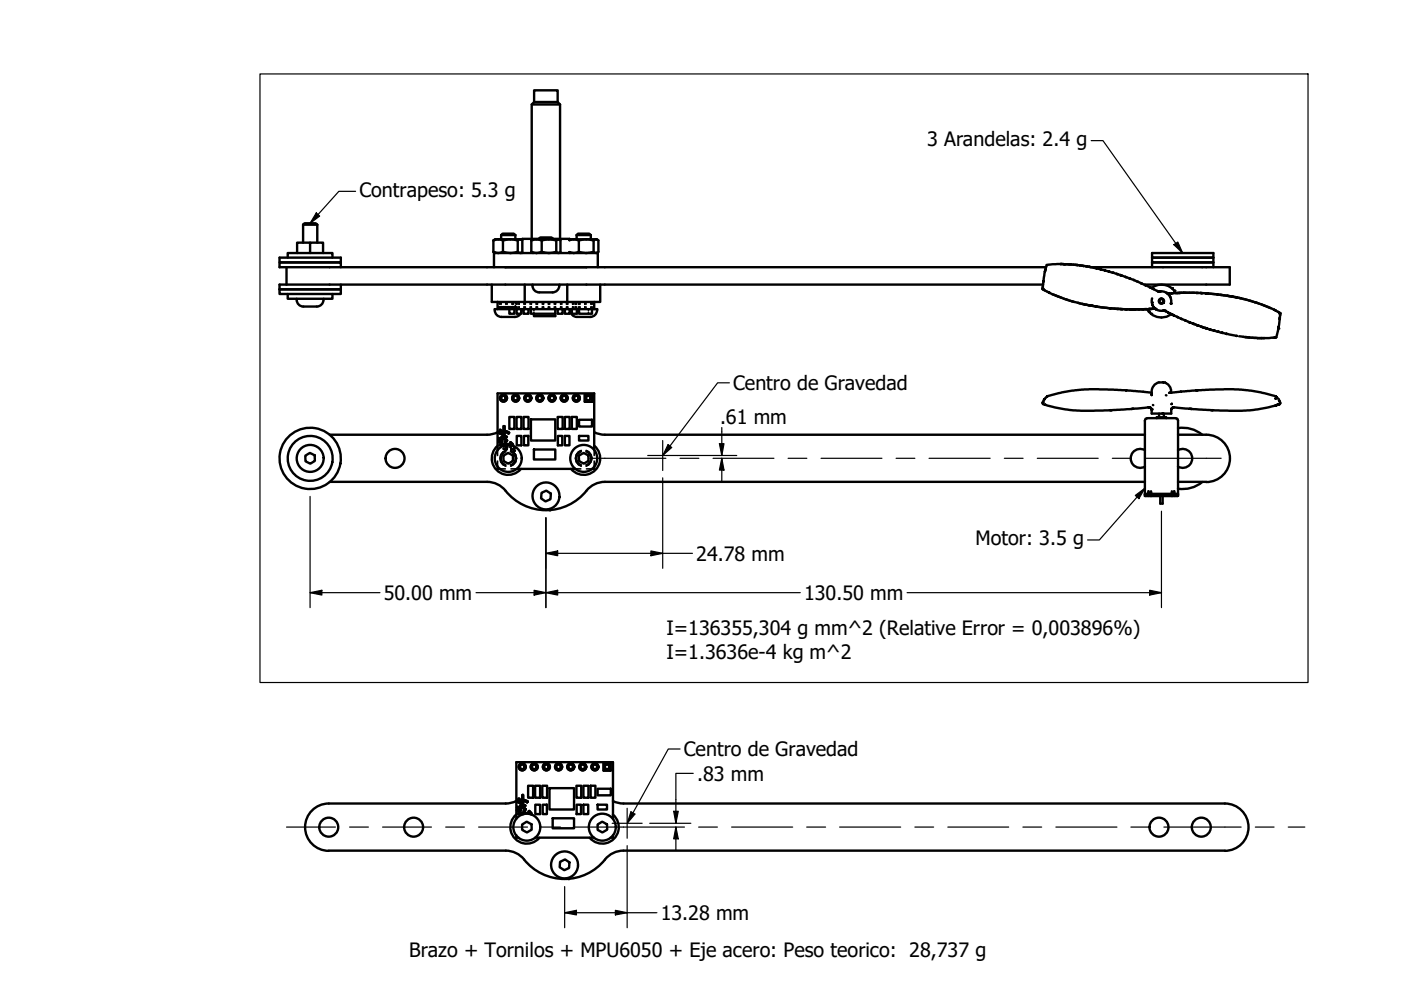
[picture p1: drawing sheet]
<svg xmlns="http://www.w3.org/2000/svg" width="297mm" height="210mm" viewBox="0 0 297 210" stroke-linecap="round" stroke-linejoin="round" font-family="sans-serif">
<!-- layer: Hidden (ANSI) -->
<g fill="#000">
<circle cx="105.8" cy="65" r=".17"/>
<circle cx="107" cy="94.4" r=".17"/>
</g>
<g fill="none" stroke="#000" stroke-width=".34">
<path d="M105.6 65v.2zM105.6 65.4v.1M105.6 65h.1M105.7 65h.3M105.8 65v.2zM105.8 65.4v.1M105.9 65l-.1 .2M105.9 65v.2M105.9 65.4v.1M106 65v.2M106 65.4v.1M106 64v.5"/>
<path d="M106 65v.5M106.1 65h.3v.2M106.2 65v.2M106.2 65.4v.1M106.3 64v.5M106.3 65v.5M106.4 65.4v.1M106.4 65v.2M106.5 65v.2M106.5 65.4v.1M106.6 65.4v.1M106.7 65v.2"/>
<path d="M106.7 65.4v.1M106.8 65v.2v-.2M106.8 65.4v.1M107 65v.2M107 65.4v.1M107.2 64v.5M107.2 65v.5M107.3 65h-.7v.2M107.3 65v.2M107.3 65.4v.1M107.4 65v.2M107.4 65.4v.1"/>
<path d="M107.5 64v.5M107.5 65v.5M107.5 65v.2M107.5 65.4v.1M107.6 65h.8h-.2v.2v-.2M107.7 65v.2M107.7 65.4v.1M107.8 65v.2M107.8 65.4v.1M107.9 65v.2M107.9 65.4v.1M108.1 65v.2l.1-.2"/>
<path d="M108.1 65.4v.1M108.2 65.4v.1M108.3 65v.2M108.3 65.4v.1M108.5 65v.2M108.5 65.4v.1M108.6 64v.5M108.8 65v.2M108.8 65.4v.1M108.8 64v.5M108.8 65v.5M108.9 65h-.3v.5"/>
<path d="M109 65.4v.1M109.1 65v.2M109.1 65.4v.1M109.1 65h-.1v.2M109.2 65h.1M109.3 64v.4M109.3 64.7v.5M109.3 65.4v.1M109.5 64v.5M109.5 65v.5M109.6 65.5v.4M109.6 66.2v.3"/>
<path d="M109.8 64v.5M109.8 65v.5M110.1 64v.5M110.1 65v.5M111.1 65.5v.4M111.1 66.2v.3M111.1 64v.5M111.1 65v.5M111.4 64v.5M111.4 65v.5M112 65.5v.4M112 66.2v.3"/>
<path d="M112.4 64v.5M112.4 65v.5M112.6 64v.5M112.6 65v.5M113.2 65.5v.4M113.2 66.2v.3M113.7 64v.5M113.7 65v.5M114 64v.5M114 65v.5M115 64v.5M115 65v.5"/>
<path d="M115.2 64v.5M115.2 65v.5M116.3 64v.5M116.3 65v.5M116.5 64v.5M116.5 65v.5M117.5 64v.5M117.5 65v.5M117.8 64v.5M117.8 65v.5M118.3 65.5v.4M118.3 66.2v.3"/>
<path d="M118.9 64v.5M118.9 65v.5M119.1 64v.5M119.1 65v.5M119.2 65.5v.4M119.2 66.2v.3M120.1 64v.5M120.1 65v.5M120.4 64v.5M120.4 65v.5M120.7 65.5v.4M120.7 66.2v.3"/>
<path d="M121.4 64v.5M121.4 65v.5M121.7 64v.5M121.7 65v.5M122 64v.5M122 65v.5M122.3 64v.5M122.3 65v.5M122.7 64v.5M122.7 65v.5M122.9 64v.5M122.9 65v.5"/>
<path d="M124 64v.5M124 65v.5M124.2 64v.5M124.2 65v.5M124.8 65.5v.4M124.8 66.2v.3M125.3 64v.5M125.3 65v.5M125.5 64v.5M125.5 65v.5M105.5 95.4v1.2M105.5 97.8v1.1"/>
<path d="M106 99.4h1.1M106.7 95.1l.2 .2zM106.8 95l.1 .1zM107 94.4l.1 .3M107.1 95.3h.3zM107.1 94.9l.1 .2h-.1M107.2 95.5a1.72 1.72 0 0 0-1.2 1.7 1.72 1.72 0 0 0 1.2 1.6M107.2 94.4h.4h-.4l.1 .2zM107.3 95.8a1.47 1.47 0 0 0-1 1.4 1.47 1.47 0 0 0 1 1.4M107.3 94.8l.1 .3zM107.4 94.6v.2zM107.6 95.1l-.1 .2z"/>
<path d="M107.6 94.7v.2zM108 94.4h.5l-.2 .1 .2-.1zM108.1 94.8l.1-.1zM108.2 95.8a1.45 1.45 0 0 1 1.1 1.4 1.45 1.45 0 0 1-1.1 1.4M108.2 94.9l.2-.1zM108.3 95.5a1.72 1.72 0 0 1 1.2 1.7 1.72 1.72 0 0 1-1.2 1.6M108.3 95.1h.2zM108.3 95.3h.2zM108.3 99.4h1.2M108.6 95.3l.3 .1M108.7 94.5l-.2 .1M108.9 95l-.3 .1"/>
<path d="M109 95.6h.1M109.1 95.1v.2M109.1 94.8l-.1 .1M109.1 95.4l.1 .2M109.2 94.9l-.1 .1M122 99.4h1.1M123.2 95.5a1.72 1.72 0 0 0-1.2 1.7 1.72 1.72 0 0 0 1.2 1.6M123.3 95.8a1.47 1.47 0 0 0-1 1.4 1.47 1.47 0 0 0 1 1.4M124.2 95.8a1.45 1.45 0 0 1 1.1 1.4 1.45 1.45 0 0 1-1.1 1.4M124.3 95.5a1.72 1.72 0 0 1 1.2 1.7 1.72 1.72 0 0 1-1.2 1.6M124.3 99.4h1.2M126 95.4v1.2"/>
<path d="M126 97.8v1.1"/>
</g>
<!-- layer: Visible (ANSI) -->
<g fill="none" stroke="#000" stroke-width=".51">
<path d="M113.2 19.1h5v2.5h-5zM112.7 22.2h6M59.3 54.6h13v1h-13zM60.7 56.7v3.6M61 54.6v-.9h9.5v.9M64.3 47.6l.3-.3h2.3l.4 .3M64.3 47.6h3M64.3 47.6v3.8M65.7 53.7v-2.3h2.8v2.3M65.7 51.4h-2.7v2.3M67.3 47.6v3.8M72.3 56.7v-1.1h-13v1.1h162.5"/>
<path d="M104.6 53.4a2.16 2.16 0 0 0 2 0 5 5 0 0 0 3.2 0l.5 .3 .4-.2M104.6 51a2.16 2.16 0 0 1 2 0M104.6 51l.4-.3h5.3l-.5 .3M104.6 53.4l.4 .3M104.6 51v2.4M104.7 56.7v-3h22v3M106.3 49.8l.3-.3h2.3l.4 .3M106.3 49.8h3M106.3 49.8v.9M106.6 51a5 5 0 0 1 3.2 0M106.6 51v2.4M109.3 49.8v.9"/>
<path d="M109.8 51v2.4M110.7 50.9l-.4-.2 .4 .2M110.7 53.5l-.2 .2M112.6 51a2.51 2.51 0 0 1 2.3 0M112.6 53.4l.4 .3M112.6 51v2.4M112.7 50.6v-28.4l.5-.6h5l.5 .6v28.4M114.3 50.7l.3-.4h2.3l.4 .4M114.9 51a4.8 4.8 0 0 1 3 0M114.9 51v2.4M117.9 51a.52 .52 0 0 1 .9 0v2.4a.52 .52 0 0 1-.9 0 4.8 4.8 0 0 1-3 0 2.51 2.51 0 0 1-2.3 0M117.9 51v2.4"/>
<path d="M118.6 50.8l-5.6-.1-.4 .3M118.6 53.6l-.1 .1M120.7 50.9a2.34 2.34 0 0 1 2 .1M120.7 53.7v-.2l.3 .2M122.3 49.8l.3-.3h2.3l.4 .3M122.3 49.8v.9M122.3 49.8h3M122.7 51a5 5 0 0 1 3.2 0M122.7 51v2.4M125.3 49.8v.9M125.9 51a.64 .64 0 0 1 1 0v2.4a.64 .64 0 0 1-1 0 5 5 0 0 1-3.2 0 2.34 2.34 0 0 1-2 0M125.9 51v2.4"/>
<path d="M126.7 50.8l-5.7-.1-.3 .2v-.3h-10v3.1M126.7 53.6l-.2 .1M221.2 59.7l-.1 1.6v-.5M221.6 57.5l-.4 2.5v-.4M221.9 56.2h.1M224.9 56h.1M225 56l-3.1 .2-.4 1.4 .2-.5M225.2 56h-.3h.7M225.3 56h.1M225.6 56h-.3l3.8 .3 4.3 .8M225.8 56l1.3 .1M226.2 56h.1"/>
<path d="M226.7 56.1h.5M227.7 56.1h-.2l1 .1M228 56.1l.3 .1M229 56.3l.8 .1M229.4 56.3l.4 .1M230.3 56.4l.2 .1-.2-.1M230.7 56.5l.4 .1-.4-.1 .2 .1M231.2 56.7h29.5v3.6h-18.1M232.5 56.9h.1M233.4 57.1h.1M233.4 57.1h-.2l1.1 .2M234.2 57.3h-.1l3.6 1 4.3 1.8"/>
<path d="M235.1 57.6h.1zM235.1 57.6l-.2-.1 .3 .1M235.7 57.8h.4zM236.9 58.1l-.4-.1 .6 .2M237.7 58.4l-.4-.1 .6 .1M237.8 58.4h.1M238.5 58.7l-.1-.1 .5 .2M238.6 58.7h.1M239.4 59l.1 .1zM239.4 59l-.1-.1 .4 .2M240.4 59.4h.1M240.3 59.3h-.1l.3 .1"/>
<path d="M241 59.7h.1M244.3 53.7h13v.9h-13zM244.3 54.6h13v1h-13zM244.3 56.7v-1.1h13v1.1M59.3 61.4v.9h13v-.9M59.3 61.4h13M61 62.3v1h9.5v-1M62.9 63.3a1.45 1.45 0 0 0 1.4 1.7M68.6 63.3a1.45 1.45 0 0 1-1.4 1.7h-2.9M72.3 60.3v1.1M104.3 60.3v3.7h1.2M105.5 64h20.5v1.5h-20.5z"/>
<path d="M105.5 65.5h-.6a1.45 1.45 0 0 0 1.4 1.7h2.9M108 65.5v1h1.1v-1M109.5 65.5v1h1v-1M110.3 66.6a1.42 1.42 0 0 1-1.1 .6M110.6 65.8l-.1 .4M110.6 65.5v.3M111 65.5v1h1.1v-1M111.3 60.3v3.7M112.6 65.5v1h5.1v.5h-4.5v-.5M112.9 60.6a1.42 1.42 0 0 0 1.4 1.4h2.9M112.9 60.3v.3M117.7 65.5v1"/>
<path d="M118.2 65.5v1h1.1v-1M118.6 60.6a1.42 1.42 0 0 1-1.4 1.4M118.6 60.3v.3M119.8 65.5v1h1v-1M120.3 60.3v3.7M120.9 65.5a1.45 1.45 0 0 0 1.4 1.7h2.9M121.2 65.5v1h1.1v-1M122.8 65.5v1h2.7v-1M126 65.5h.6v.3M126.6 65.8a1.42 1.42 0 0 1-1.4 1.4M127.3 60.3v3.7h-1.3M221.1 60.3h-161.8v1.1"/>
<path d="M221.2 61.4l.4 .2M221.3 61.2l-.2 .1 1.5 .8-.3-.1M222.5 62.1l1 .4M223.1 62.4l3.3 1.2 3.6 .9-.7-.1M223.6 62.5l.3 .2M224 62.7l.3 .2M224.4 62.9l.3 .1M224.9 63l.3 .2M225.5 63.3h.1M225.8 63.4l.2 .1M226.1 63.5l.3 .1M226.7 63.7l.2 .1"/>
<path d="M227.2 63.9h.1M227.4 63.9l.4 .1M228.5 64.2l.6 .2M230 64.5l.8 .2-.5-.1M230.8 64.7l4.7 .7h-.2M230.9 64.7l.8 .2-.2-.1M231 64.7l.5 .1-.4-.1M231.8 64.9l.8 .1h-.3M232.7 65l5.3 .5h-.8M235.5 65.4l1.6 .1h-.2M236.3 65.5h.9M237.4 65.5h5.8h-.5"/>
<path d="M237.6 65.5h.4M238.3 65.5l.7 .1h-.5M239.2 65.6h.7h-.3M240.9 65.6h.6M241.2 65.6l1.4-.1-.2 .1M242 60l1.9 .9M242.9 60.5h.1M243.2 65.5a3.5 3.5 0 0 0 5.2 1.1M243.4 65.5h.2l-1.6 .1M243.6 65.5h.5h-.4M243.8 60.9l-.2-.1 .7 .4M243.8 65.5h.8h-.5"/>
<path d="M244.1 61.1l-.1-.1 1.4 .7M244.1 61.1a3.5 3.5 0 0 1 5.2 1.1M244.2 64.1l.1 .3M244.3 63.3l-.1 .6M244.3 64.5l.1 .2M244.4 65.4h.1M244.5 64.9l.1 .2M244.6 61.3h.1M244.6 65.5h.3h-.1M244.7 65.5h.1M244.8 65.2h.1M244.9 65.4h.1"/>
<path d="M244.9 65.5h.1M244.9 65.5h.2a2.02 2.02 0 0 0 1.6 .4h-.2l.6 .1-.4-.1M245 65.5h.1M245.1 65.5h.1M245.4 61.7h.1M245.5 61.7l.5 .1M245.5 61.7h-.1l.2 .1a2.83 2.83 0 0 1 2 .4l-.2-.1M245.7 61.8h.1M246.7 65.8h.1M246.7 64.1a.56 .56 0 0 0-.3-.8 .56 .56 0 0 0-.7 .6 .56 .56 0 0 0 .9 .4l.1-.1M247.1 65.9l.9 .5-.4-.1M247.4 62.1l.5 .1"/>
<path d="M247.4 62.2h.1M247.6 62.3h.1M247.7 62.4h.1M247.7 62.2h-.1l5.9-.1 5.1 .4M247.9 62.6l.1 .2M247.9 66.4l.6 .3-.1-.1M248 62.2h.1M248.1 62.9l.1 .3M248.2 66.5l.7 .4-.1-.1M248.2 63.3l.1 .3M248.3 64.3h-.1M248.3 63.7l-.1 .7"/>
<path d="M248.6 66.7l.2 .1M248.8 62.2h-.3M248.8 66.8l1.7 .8M249.6 67.2h.1M250.4 67.6l4.8 1.8-.4-.1M250.5 62.1h-.6h.2M251 62.1h.6M251.2 67.9l.2 .1M251.3 62.1l-2 .1 .5-.1M251.7 62.1h.8M252 68.3l.3 .1-.1-.1M252.1 68.3h.1"/>
<path d="M252.6 62.1h.7M252.8 68.6l.4 .1h-.1M252.9 68.6l.2 .1-.1-.1M253.6 68.8l.5 .3-.1-.1M253.8 68.9l.2 .1h-.2M253.9 62.1h-.4h.6M254.6 62.1l.3 .1M254.6 69.2l.2 .1M254.7 69.2l1.3 .5-.3-.1M254.8 62.2l-.2-.1 .4 .1M255.4 69.5l3.8 1.1-.2-.1M255.5 69.5l.2 .1h-.1"/>
<path d="M255.6 62.2h-.2h.8h-.8l2.4 .2M256.4 69.8l.4 .1zM257.3 70.1l.3 .1-.2-.1M258.1 62.4h-.3l2 .3M258.1 70.3l.3 .1-.1-.1M258.2 70.3h.1M259 62.5h-.4l4 .6-.9-.1h.5M259.1 70.6l3.2 .6h-.2M260 70.8h.1M260.9 62.8h-.1l.8 .2M261.4 62.9l-.5-.1 .6 .1M261.7 63h.1"/>
<path d="M262.7 71.3l4 .4M263.2 63.3l-.6-.2 2.5 .7M263.4 63.3l1.1 .3M264.5 71.5h-.5l.9 .1M264.8 63.7l.9 .3M264.8 71.6h.2M265.2 63.8l.1 .1M265.3 71.6l2.3 .1h-.3M265.6 63.9l.8 .2M266.1 64.1l.9 .3M266.5 64.2l.2 .1M266.9 71.7h.2"/>
<path d="M266.9 64.4l.7 .2M267.3 64.5l.8 .3M267.5 71.7h.6h-.3M267.8 64.7l1.6 .6M268.1 64.8l1.9 .8M270.2 65.7l-.3-.2 .5 .3M270.4 71.6l.2-.1-2.5 .2M270.4 65.8l.8 .5M270.9 66.1l.5 .3h-.1M271 69.7l.1-.4-.5 2.2h-.1M271.3 67.7l.1-.4-.4 2.4M271.4 66.9v-.5v1.1"/>
<path d="M64.7 96.6l1-.6 1 .5 .1 1.2-1 .6-1-.5zM105.5 95.4v-12h20.5v12M105.5 98.9v.5h.5M105.5 94.5a3.5 3.5 0 0 0-.2 5.2 3.5 3.5 0 0 0 5.1-.3M105.5 91.6l-.8 .4-1.4 .2h-33.4M105.6 93l.2-.1 .3 .2 .3-.2 .1 .1-.3 .3 .3 .3-.1 .1-.3-.3-.3 .3-.2-.1 .3-.3zM106 91.6l.2-.4-.2-.1-.2 .7 .1 .1 .6 .1 .1-.2h-.4M106.7 96.6l1-.6 1.1 .6v1.1l-1 .6-1-.5zM106.8 91.4v-1h.2v1M106.8 91.6v1.3l-.4-.4-.1 .1 .5 .5h.2l.5-.5-.2-.1-.3 .4v-1.3M106.8 91.4l-.8 .2M106.8 91.6l-.7 .2"/>
<path d="M107 91.6l.8 .3 .1-.1M107 91.4l.9 .3M107 94.2h-1v.2h1M107.2 94.2h1.3l-.4-.3 .1-.2 .6 .5-.1 .3M107.3 93.2l-.3 1M107.4 93.3l.1 .1M107.5 93.4l-.3 .8M108 88.4h1.1v2.5h-1.1zM109.5 88.4h1v2.5h-1zM109.5 99.4h12.5M109.6 92.4h.9v2h-.9zM111 88.4h1.1v2.5h-1.1z"/>
<path d="M111.1 92.4h.9v2h-.9zM112.6 88.9h5.1v4.5h-5.1zM113.2 95.3h4.5v2.1h-4.5zM118.2 88.4h1.1v2.5h-1.1zM118.3 92.4h.9v2h-.9zM119.8 92.4h.9v2h-.9zM119.8 88.4h1v2.5h-1zM121.2 88.4h1.1v2.5h-1.1zM122.7 96.6l1-.6 1.1 .6v1.1l-1 .6-1-.5zM122.8 92.4h2v1h-2zM122.8 89h2.7v1.4h-2.7zM124 83.7h1.5v1.5h-1.5z"/>
<path d="M126 98.9v.5h-.5M126 91.6l1.3 .5 .9 .1M126 94.5a3.5 3.5 0 0 1 .2 5.2 3.5 3.5 0 0 1-5.1-.3M128.2 92.2h114.5M221.3 85.2l-.2 .4 .5 .2a37.8 37.8 0 0 0 13.7 1.2h.4h-.4M221.4 84.6l-.3 .8v-.1M222 84l-.6 .6M239.9 86.7h.4l-4.8 .3M242.3 83.1l-6.2-.5h-6.2l-4.8 .6-3 .8M242.3 83.1l-.2-.1 2.1 .2M242.7 95.4a2.01 2.01 0 0 0-3 1.8 2.01 2.01 0 0 0 3 1.7M243.5 86.4h.1l-3.5 .3"/>
<path d="M243.6 86.4l.3 .1M243.9 86.5l.2 .1M244.1 86.6l.1 .3v.8h2.2M244.2 83.7h.1M244.2 83.7v.1M244.4 85.9h.1M245.2 88.5h2.1M245.2 88.5v.2M245.7 87.7v.8M246.7 81.1h-.1a1.94 1.94 0 0 0-2.4 1.9v.7M246.7 81.1h.1M246.8 87.7v.8"/>
<path d="M247 81.1h-.2a2.09 2.09 0 0 1 1.5 2.1M247.2 83.8h.1M247.3 88.5v.2M247.9 83.3h.1M248.3 86.8v.9h-1.9h.2M248.3 86.7h.1M248.4 86.6l.1-.1zM248.4 85.7h.1M248.4 86.6l-.1 .2M248.6 86.5h-.1M248.7 86.4h.1l-.2 .1M248.8 86.4h.2"/>
<path d="M248.9 86.4l3.7 .3h-.4M249.8 95.4a2.01 2.01 0 0 1 3 1.8 2.01 2.01 0 0 1-3 1.7M249.8 90.8a6.5 6.5 0 0 1 5.1 1.4M249.8 92.2h6a5 5 0 0 1 5 5 5 5 0 0 1-5 5M250.2 83.1l-2.2 .2h.2M250.4 83l-.3 .1 6.4-.5h6.1l4.8 .6 3.1 .8 .1 .2M252.4 86.7l4.8 .3h-.4M270.6 84.3l-.1 .2M270.6 84.2l-.1-.2 .5 .6M270.9 85.8l.4-.1-.9 .3 .4-.2a37.5 37.5 0 0 1-13.6 1.2h-.2M271.1 84.6h-.1l.3 .4M271.3 85.1h.1"/>
<path d="M271.4 85.2v.2M271.4 85.4l-.1 .3M69.9 102.2h33.4a5.5 5.5 0 0 1 4.5 2.6 11.1 11.1 0 0 0 17-1.2 5 5 0 0 1 3.4-1.4M114.8 104.5l1-.5 1 .7-.1 1.1-1 .5-1-.6zM116.5 108.1h.3M128.2 102.2h114.5M242.7 104.7h.8v-.5l.4 .7h.2M242.7 104.8h.8v.3h-.8M242.7 105.1h7.1M242.7 104.8v.3M242.8 104.8h-.1M243.5 104.7l.1 .1h-.8"/>
<path d="M243.5 104.8h.3M243.5 105.2h.4M243.6 104.8h.2M243.9 104.9v.2l.2 .1M244.1 104.2v.5h4.4v-.5M244.1 104.8h4.4v.3h-4.4zM244.1 104.8h4.4M244.1 104.7v.1M246 105.2v1.6h.5v-1.6M248.5 104.7l-.1 .1M248.6 104.9v.2l-.2 .1M248.7 104.8h.2"/>
<path d="M248.7 104.8h1.1M249 104.7l.7 .1M249 104.8v.3l-.4 .1M249.7 104.8h.1M249.8 104.7h-.8v-.5l-.1 .3-.4 .4M249.8 104.7v-15.5l-.2-.4-.3-.1h-6.1l-.3 .1-.2 .4 .1 15.6M249.8 102.2h5.9M249.8 105.1l-.8 .1M249.8 104.8v.3M249.8 104.7l-.1 .1M254.9 102.2a6.5 6.5 0 0 1-5.1 1.4M109.5 172.7a3.5 3.5 0 0 0-.3 5.1 3.5 3.5 0 0 0 5.2-.2"/>
<path d="M109.5 169.8l-.9 .4-1.4 .2h-37.5a5 5 0 0 0-5 5 5 5 0 0 0 5 5h37.5a5 5 0 0 1 3.9 1.8M109.5 173.6v-12h20.5v12M109.5 177.1v.5h.4M109.7 171l.3 .3 .3-.3 .2 .2-.3 .3 .3 .3-.2 .2-.3-.3-.3 .3-.1-.2 .3-.3-.3-.3zM110.1 170l.7-.2-.1 1.2-.3-.3-.2 .1 .5 .5 .7-.5-.1-.1-.4 .3v-1.2l.9 .3M110.7 174.8l1-.6 1 .6v1.1l-1 .6-1-.5zM111 172.4h-1.1v.2h1.1M111.2 172.4h1.2l-.3-.3 .1-.2 .5 .5-.1 .3M111.3 171.4l-.3 1M111.3 171.5l.2 .1-.3 .8M111.9 169.9l-.1 .2M111.9 170l-1-.4v-1.1h-.2v1.1l-.7 .2 .2-.5h-.3l-.1 .6 .1 .3h.6v-.1l-.4-.1"/>
<path d="M112 166.6h1v2.5h-1zM113.5 166.6h1v2.5h-1zM113.5 177.6h12.4M113.5 170.6h1v2h-1zM115 166.6h1v2.5h-1zM115.1 170.6h.9v2h-.9zM116.5 167.1h5.2v4.5h-5.2zM117.2 173.5h4.5v2.1h-4.5zM122.2 166.6h1v2.5h-1zM122.3 170.6h.9v2h-.9zM123.7 170.6h1v2h-1zM123.7 166.6h1.1v2.5h-1.1z"/>
<path d="M125.2 166.6h1v2.5h-1zM126.7 170.6h2v1h-2zM126.7 167.2h2.8v1.4h-2.8zM126.7 174.8l1-.6 1 .6v1.1l-1 .6-1-.5zM128 161.9h1.5v1.5h-1.5zM129.9 169.8l1.4 .5 .9 .1h127.5M129.9 172.7a3.5 3.5 0 0 1 .3 5.1 3.5 3.5 0 0 1-5.2-.2M130 177.1v.5h-.5M259.7 170.4a5 5 0 0 1 5 5 5 5 0 0 1-5 5M118.7 182.7l1.1-.5 .9 .7-.1 1.1-1 .5-.9-.6zM120.4 186.3h.3M259.7 180.4h-127.5a5.5 5.5 0 0 0-4.6 2.6 11 11 0 0 1-16.5-.8"/>
<circle cx="246.2" cy="63.8" r=".49"/>
<circle cx="246.2" cy="63.8" r=".44"/>
<circle cx="65.8" cy="97.2" r="6.5"/>
<circle cx="65.8" cy="97.2" r="4.8"/>
<circle cx="65.8" cy="97.2" r="2.86"/>
<circle cx="83.8" cy="97.2" r="2.01"/>
<circle cx="106.7" cy="84.4" r=".74"/>
<circle cx="106.7" cy="84.4" r=".49"/>
<circle cx="107.8" cy="97.2" r="2.86"/>
<circle cx="109.3" cy="84.4" r=".74"/>
<circle cx="109.3" cy="84.4" r=".49"/>
<circle cx="111.9" cy="84.4" r=".74"/>
<circle cx="111.9" cy="84.4" r=".49"/>
<circle cx="114.4" cy="84.4" r=".74"/>
<circle cx="114.4" cy="84.4" r=".49"/>
<circle cx="117" cy="84.4" r=".74"/>
<circle cx="117" cy="84.4" r=".49"/>
<circle cx="119.6" cy="84.4" r=".74"/>
<circle cx="119.6" cy="84.4" r=".49"/>
<circle cx="122.2" cy="84.4" r=".74"/>
<circle cx="122.2" cy="84.4" r=".49"/>
<circle cx="123.8" cy="97.2" r="2.86"/>
<circle cx="124.7" cy="84.4" r=".49"/>
<circle cx="115.8" cy="105.1" r="2.86"/>
<circle cx="69.7" cy="175.4" r="2.01"/>
<circle cx="87.7" cy="175.4" r="2.01"/>
<circle cx="110.7" cy="162.6" r=".74"/>
<circle cx="110.7" cy="162.6" r=".49"/>
<circle cx="111.7" cy="175.4" r="2.86"/>
<circle cx="113.3" cy="162.6" r=".74"/>
<circle cx="113.3" cy="162.6" r=".49"/>
<circle cx="115.8" cy="162.6" r=".74"/>
<circle cx="115.8" cy="162.6" r=".49"/>
<circle cx="118.4" cy="162.6" r=".74"/>
<circle cx="118.4" cy="162.6" r=".49"/>
<circle cx="121" cy="162.6" r=".74"/>
<circle cx="121" cy="162.6" r=".49"/>
<circle cx="123.5" cy="162.6" r=".74"/>
<circle cx="123.5" cy="162.6" r=".49"/>
<circle cx="126.1" cy="162.6" r=".74"/>
<circle cx="126.1" cy="162.6" r=".49"/>
<circle cx="127.7" cy="175.4" r="2.86"/>
<circle cx="128.7" cy="162.6" r=".49"/>
<circle cx="245.7" cy="175.4" r="2.01"/>
<circle cx="254.7" cy="175.4" r="2.01"/>
<circle cx="119.7" cy="183.4" r="2.86"/>
</g>
<g fill="#000">
<circle cx="222.5" cy="56.1" r=".25"/>
<circle cx="242.1" cy="60.1" r=".25"/>
<circle cx="243.5" cy="66.1" r=".25"/>
<circle cx="244.1" cy="66.6" r=".25"/>
<circle cx="244.2" cy="64.1" r=".25"/>
<circle cx="244.8" cy="65.5" r=".25"/>
<circle cx="244.9" cy="65.5" r=".25"/>
<circle cx="245.6" cy="61.8" r=".25"/>
<circle cx="245.8" cy="61.8" r=".25"/>
<circle cx="246" cy="61.8" r=".25"/>
<circle cx="246.7" cy="65.9" r=".25"/>
<circle cx="246.8" cy="65.9" r=".25"/>
<circle cx="246.9" cy="65.9" r=".25"/>
<circle cx="247" cy="65.9" r=".25"/>
<circle cx="247.4" cy="62.2" r=".25"/>
<circle cx="247.6" cy="62.2" r=".25"/>
<circle cx="247.7" cy="62.2" r=".25"/>
<circle cx="248.2" cy="64.4" r=".25"/>
<circle cx="248.5" cy="61.1" r=".25"/>
<circle cx="249" cy="61.7" r=".25"/>
<circle cx="250.4" cy="67.6" r=".25"/>
<circle cx="270" cy="71.6" r=".25"/>
<circle cx="271" cy="69.7" r=".25"/>
<circle cx="238.7" cy="82.8" r=".25"/>
<circle cx="244.2" cy="86.8" r=".25"/>
<circle cx="253.8" cy="82.8" r=".25"/>
</g>
<!-- layer: Sketch Geometry (ANSI) -->
<path d="M55.1 15.7h222.2v129h-222.2z" fill="none" stroke="#000" stroke-width=".25"/>
<!-- layer: Dimension (ANSI) -->
<g fill="none" stroke="#000" stroke-width=".25">
<path d="M143.7 96.6h12.5M152.5 94.1h1l-.5 2.5zM153 97.2l.5 2.5h-1zM153 90.6v6M153 97.2v5M65.7 105.3v23.5M115.7 117.3l2.5-.5v1zM115.7 109.8v19M115.7 117.3h31.1M138 116.8l2.5 .5-2.5 .5zM140.5 101.3v19.2M246.3 108.4v20.4"/>
<path d="M65.7 125.7l2.5-.5v1zM65.7 125.7h14.9M100.9 125.7h68.8M113.2 125.2l2.5 .5-2.5 .5zM115.7 125.7l2.5-.5v1zM192.3 125.7h54M243.8 125.2l2.5 .5-2.5 .5zM133 179.3v17.4M137.8 174.6h8.7M142.8 172h1l-.5 2.6zM143.3 175.4l.5 2.5h-1zM143.3 175.4v5"/>
<path d="M147 164h-3.7v10.6M119.7 193.5l2.5-.5v1zM119.7 193.5h19.6M119.7 188v8.7M130.5 193l2.5 .5-2.5 .5z"/>
</g>
<path d="M152.5 94.1h1l-.5 2.5zM153 97.2l.5 2.5h-1zM115.7 117.3l2.5-.5v1zM138 116.8l2.5 .5-2.5 .5zM65.7 125.7l2.5-.5v1zM113.2 125.2l2.5 .5-2.5 .5zM115.7 125.7l2.5-.5v1zM243.8 125.2l2.5 .5-2.5 .5zM142.8 172h1l-.5 2.6zM143.3 175.4l.5 2.5h-1zM119.7 193.5l2.5-.5v1zM130.5 193l2.5 .5-2.5 .5z" fill="#000"/>
<!-- layer: Centerline (ANSI) -->
<g fill="none" stroke="#000" stroke-width=".25">
<path d="M125.1 97.2h16.1M144.2 97.2h4M151.2 97.2h12.9M167.1 97.2h4M174.1 97.2h12.9M190 97.2h4M197 97.2h12.9M212.9 97.2h4M219.9 97.2h12.9M235.8 97.2h4M242.8 97.2h16.1M60.7 175.4h10.4"/>
<path d="M74.1 175.4h4M81.1 175.4h10.4M94.5 175.4h4M101.5 175.4h10.3M114.9 175.4h3.9M121.8 175.4h23.3M148.1 175.4h4M155.1 175.4h13M171 175.4h4M178 175.4h13M194 175.4h4M201 175.4h12.9"/>
<path d="M216.9 175.4h4M223.9 175.4h12.9M239.8 175.4h4M246.8 175.4h16.3M266.1 175.4h4M273.1 175.4h3.5"/>
</g>
<!-- layer: Center Mark (ANSI) -->
<path d="M137.3 96.6h6.4M140.5 93.4v6.4M129.8 174.6h6.3M133 171.4v6.3" fill="none" stroke="#000" stroke-width=".25"/>
<!-- layer: Symbol (ANSI) -->
<path d="M67.1 45.1l.7 .7-2.1 1.5zM248.9 51.9l.8-.6 1 2.4zM141.6 94.2l.8 .7-1.9 1.7zM240.7 105l2-1.5-1.2 2.2zM133.8 172.1l.8 .5-1.6 2z" fill="#000"/>
<path d="M231.4 29.8h2.4l16.9 23.9M67.1 45.1l.7 .7-2.1 1.5zM75.4 40.6h-3.6l-6.1 6.7M248.9 51.9l.8-.6 1 2.4zM154.6 81.2h-2.5l-11.5 15.2 1.8-1.5-.8-.7-1 2.2M240.7 105l2-1.5-1.2 2.2zM242.7 103.5l-9.6 11h-2.5M144.2 158.8h-2.5l-8.6 15.5M133.1 174.2l.7-2.1 .8 .5-1.5 1.8" fill="none" stroke="#000" stroke-width=".25"/>
<g font-size="4.2">
<text x="196.6" y="31">3 Arandelas: 2.4 g</text>
<text x="76.2" y="41.7">Contrapeso: 5.3 g</text>
<text x="155.4" y="82.7">Centro de Gravedad</text>
<text x="152.7" y="89.8">.61 mm</text>
<text x="147.6" y="118.8">24.78 mm</text>
<text x="206.8" y="115.6">Motor: 3.5 g</text>
<text x="81.4" y="127.2">50.00 mm</text>
<text x="170.5" y="127.2">130.50 mm</text>
<text x="141.3" y="134.7">I=136355,304 g mm^2 (Relative Error = 0,003896%)</text>
<text x="141.3" y="139.8">I=1.3636e-4 kg m^2</text>
<text x="145" y="160.4">Centro de Gravedad</text>
<text x="147.8" y="165.5">.83 mm</text>
<text x="140.1" y="195">13.28 mm</text>
<text x="86.7" y="203">Brazo + Tornilos + MPU6050 + Eje acero: Peso teorico: 28,737 g</text>
</g>
</svg>
